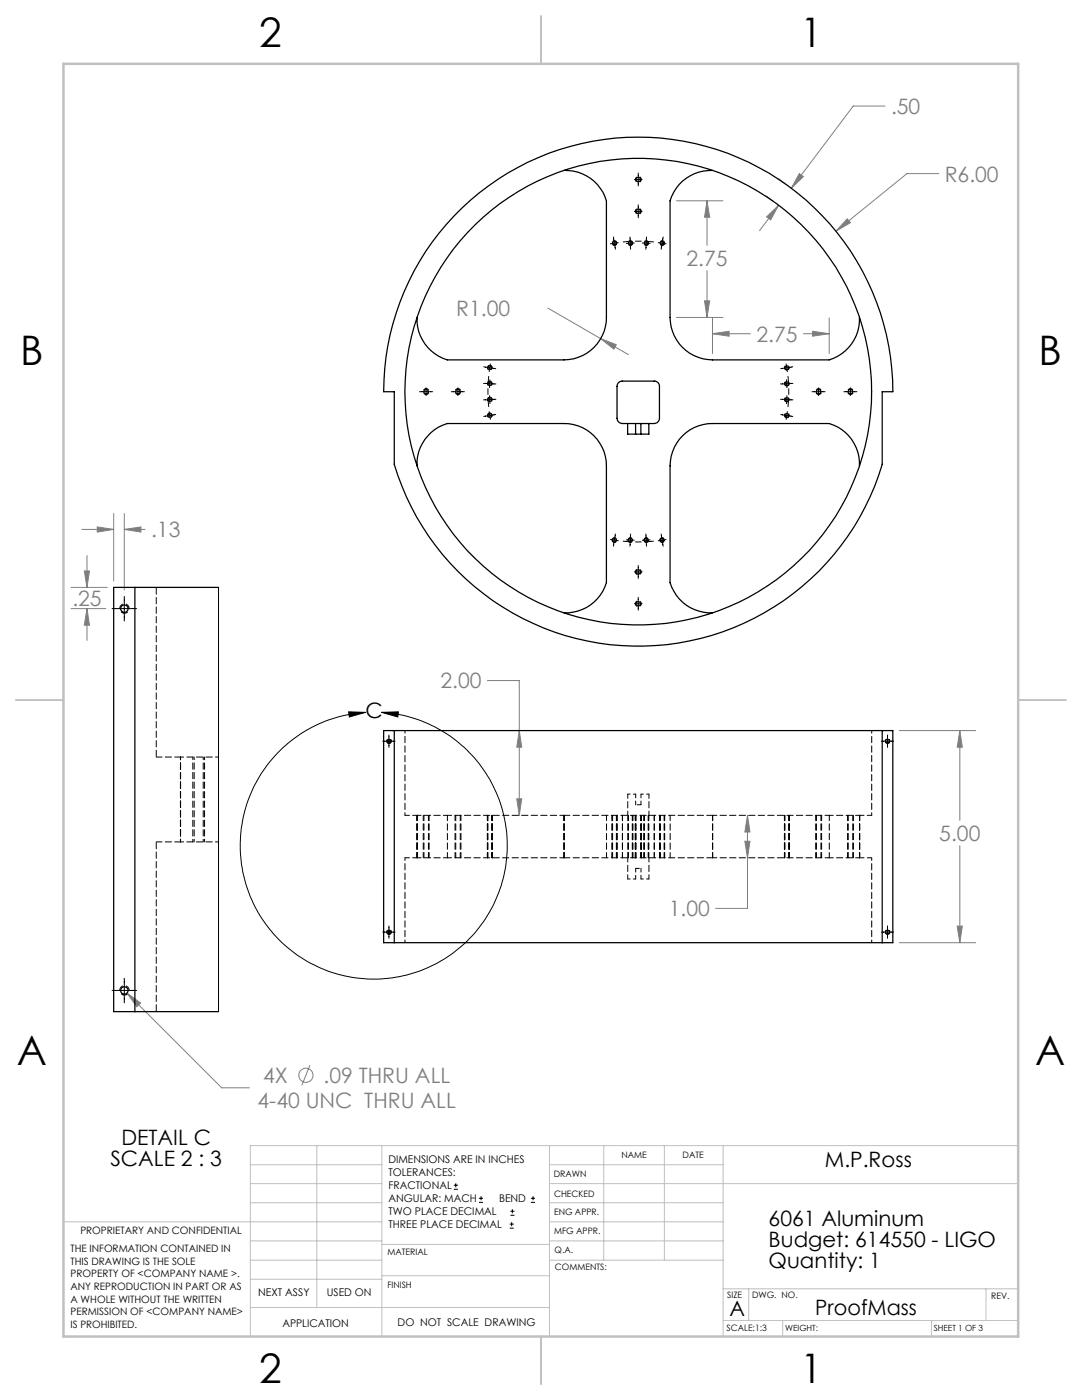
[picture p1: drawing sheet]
<svg xmlns="http://www.w3.org/2000/svg" width="216mm" height="279mm" viewBox="0 0 216 279" stroke-linecap="round" stroke-linejoin="round" font-family="sans-serif">
<g fill="none" stroke="#808080" stroke-width=".2">
<path d="M152.8 39.1l1.5 1.1M155.4 35.7l1.5 1.1M159.5 34.6l.8 .6-2.4 2.4zM176.6 21.2h-6.3l-12.4 16.4M187.3 34.6h-6.3l-14.2 11.5M135 40.1h9.3M141.1 40.1l.5 3.3h-1zM141.1 40.1v8.9M141.1 54v9.4M153 43.3l2.4-2.3-1.6 2.9zM155.4 41l-3.8 5M169.1 43.7l.6 .7-2.9 1.7z"/>
<path d="M109.3 61.5l16.1 9.3M119.9 67.6l3.1 1.2-.5 .9zM135 63.4h9.3M140.6 60h1l-.5 3.4zM142.2 66.6l3.3-.5v1zM142.2 63.4v7.2M142.2 66.6h7.5M160.3 66.6h5.2M162.1 66.1l3.4 .5-3.4 .5zM165.5 63.4v7.2M14.2 117.2h7.2M16.3 105.7h6.4"/>
<path d="M16.8 113.9h1.1l-.5 3.3zM17.4 110.9v6.3M19.4 105.2l3.3 .5-3.3 .5zM22.7 102.5v13.5M24.8 105.7l3.3-.5v1zM24.8 102.5v15.3M24.8 105.7h4.2M14.2 121.5h6.9M17.4 121.5l.5 3.3h-1.1zM17.4 121.5v6.3M97.3 135.8h6.3v26.9M103.1 159.4h1l-.5 3.3z"/>
<path d="M103.6 145.8l.5 3.3h-1zM179.4 145.8h15.3M191.5 145.8l.5 3.3h-1zM191.5 145.8v17.9M148.6 167.9h1l-.4 3.3zM149.2 162.7l.4 3.4h-1zM149.2 162.7v18.6h-6.4M191.5 168.8v19.3M25.3 198.2l2.7 2-.7 .7zM25.3 198.2l18.9 18.9h5.6M179.4 188.1h15.3M191 184.8h1l-.5 3.3z"/>
<path d="M61.8 212.6l-1.6 4"/>
<circle cx="61" cy="214.6" r="1.4"/>
</g>
<g fill="none" stroke="#000" stroke-width=".2">
<path d="M126.5 35.8h1.7M127.4 34.5v2.6M122.4 47.3l.2 1.2M122.6 48.5l-.9 .2M122.6 48.5l.2 1.2M123.4 48.4l-.8 .1M125.7 47.3l.1 2.4M126.5 42.2h1.7M126.6 48.5l-1.7 .1M127.4 40.9v2.6M128.1 48.5l1.7 .1M129 47.3l-.1 2.4"/>
<path d="M131.3 48.4l.8 .1M132.1 48.5l.9 .2M132.1 48.5l-.2 1.2M132.3 47.3l-.2 1.2M83.7 78.2h2.6M85 77.3v1.7M90.1 78.2h2.6M91.4 77.3v1.7M96.5 76.5l1.2 .1M96.5 73.2l1.2 .2M97.7 78.9v.9M97.7 73.4l-.1 .8"/>
<path d="M97.7 76.6v.8M97.7 79.8l.1 .8M97.7 73.4l1.2 .2M97.7 79.8h-1.2M97.7 76.6h1.3M97.8 75.7l-.1 .9M97.9 72.6l-.2 .8M99 79.7l-1.3 .1M155.8 79.7l1.2 .1M156.8 72.6l.2 .8M156.9 75.7l.1 .9M157 79.8l-.1 .8"/>
<path d="M157 76.6v.8M157 73.4l.1 .8M157 79.8h1.2M157 76.6h-1.2M157 73.4l-1.2 .2M157 78.9v.9M158.2 73.2l-1.2 .2M158.2 76.5l-1.2 .1M162 78.2h2.6M163.3 77.3v1.7M168.4 78.2h2.6M169.7 77.3v1.7"/>
<path d="M97.6 82.1l.1 .8M97.7 82.9l.2 .8M97.7 82.9l-1.2 .2M98.9 82.7l-1.2 .2M155.8 82.7l1.2 .2M157 82.9l-.2 .8M157 82.9l1.2 .2M157.1 82.1l-.1 .8M24.8 119v4.9M121.7 107.6l.9 .2M122.6 107.8l.8 .1M122.6 107.8l-.2 1.2"/>
<path d="M122.8 106.6l-.2 1.2M124.9 107.7l1.7 .1M125.8 106.6l-.1 2.4M126.5 114.1h1.7M127.4 112.9v2.5M127.4 119.2v2.6M128.9 106.6l.1 2.4M129.8 107.7l-1.7 .1M131.9 106.6l.2 1.2M132.1 107.8l-.8 .1M132.1 107.8l.2 1.2M133 107.6l-.9 .2"/>
<path d="M22.4 121.5h4.9M126.5 120.5h1.7M69.6 142.1l3.3 .1-3.2 .9zM72.9 142.2a26.6 26.6 0 0 0-21.5 39.8 26.6 26.6 0 0 0 45.2 1.7 26.6 26.6 0 0 0-18.3-41.3l-2.2-.2M76.1 142.2l3.4-.1-.1 1zM76.4 147.9h2.4M77.6 146.7v2.5M175.9 147.9h2.4M177.1 146.7v2.5M22.4 197.7h4.9M24.8 195.2v4.9M76.4 186h2.4"/>
<path d="M77.6 184.8v2.5M175.9 186h2.4M177.1 184.8v2.5M90.6 237.3h.8M90.6 236.5h.8M90.9 236.1v.9M95.6 240h.8M95.6 239.1h.8M96 238.7v.8M105.9 240h.9M105.9 239.1h.9M106.4 238.7v.8"/>
<path d="M101.7 245.1h.8M101.7 244.3h.8M101.8 242.5h.9M101.8 241.7h.9M102.1 243.9v.8M102.2 241.3v.8"/>
</g>
<g fill="none" stroke="#000" stroke-width=".2" stroke-dasharray="1.3 .6" stroke-dashoffset=".1" stroke-linecap="butt">
<path d="M123.1 48.5a.47 .47 0 0 1-.7 .4 .47 .47 0 0 1-.1-.8 .47 .47 0 0 1 .8 .3v.1M126.3 48.5a.47 .47 0 0 1-.7 .4 .47 .47 0 0 1-.1-.8 .47 .47 0 0 1 .8 .3v.1M129.4 48.5a.47 .47 0 0 1-.6 .4 .47 .47 0 0 1-.1-.8 .47 .47 0 0 1 .7 .3v.1M132.6 48.5a.47 .47 0 0 1-.7 .4 .47 .47 0 0 1-.1-.8 .47 .47 0 0 1 .8 .3v.1M97.7 79.3a.47 .47 0 0 1 .5 .6 .47 .47 0 0 1-.8 .1 .47 .47 0 0 1 .2-.7h.1M97.7 72.9a.47 .47 0 0 1 .5 .7 .47 .47 0 0 1-.8 .1 .47 .47 0 0 1 .2-.8h.1M97.7 76.1a.47 .47 0 0 1 .5 .7 .47 .47 0 0 1-.8 0 .47 .47 0 0 1 .2-.7h.1M157 77a.47 .47 0 0 1-.4-.7 .47 .47 0 0 1 .8 0 .47 .47 0 0 1-.3 .7h-.1M157 73.9a.47 .47 0 0 1-.4-.7 .47 .47 0 0 1 .8-.1 .47 .47 0 0 1-.3 .7l-.1 .1M97.7 82.4a.47 .47 0 0 1 .5 .7 .47 .47 0 0 1-.8 .1 .47 .47 0 0 1 .2-.8h.1M157 83.4a.47 .47 0 0 1-.4-.7 .47 .47 0 0 1 .8-.1 .47 .47 0 0 1-.3 .8h-.1M157 80.2a.47 .47 0 0 1-.4-.7 .47 .47 0 0 1 .8-.1 .47 .47 0 0 1-.3 .8h-.1"/>
<path d="M122.1 107.8a.47 .47 0 0 1 .7-.4 .47 .47 0 0 1 .1 .8 .47 .47 0 0 1-.8-.3v-.1M125.3 107.8a.47 .47 0 0 1 .7-.4 .47 .47 0 0 1 .1 .8 .47 .47 0 0 1-.8-.3v-.1M128.5 107.8a.47 .47 0 0 1 .7-.4 .47 .47 0 0 1 .1 .8 .47 .47 0 0 1-.8-.3v-.1M131.7 107.8a.47 .47 0 0 1 .6-.4 .47 .47 0 0 1 .1 .8 .47 .47 0 0 1-.7-.3v-.1M77.6 148.4a.47 .47 0 0 1-.4-.7 .47 .47 0 0 1 .8-.1 .47 .47 0 0 1-.3 .8h-.1M177.1 148.4a.47 .47 0 0 1-.4-.7 .47 .47 0 0 1 .8-.1 .47 .47 0 0 1-.3 .8h-.1M77.6 186.5a.47 .47 0 0 1-.4-.7 .47 .47 0 0 1 .8-.1 .47 .47 0 0 1-.3 .8h-.1M177.1 186.5a.47 .47 0 0 1-.4-.7 .47 .47 0 0 1 .8-.1 .47 .47 0 0 1-.3 .8h-.1"/>
</g>
<path d="M126.8 35.8a.58 .58 0 0 1 .8-.5 .58 .58 0 0 1 .1 1 .58 .58 0 0 1-.9-.4v-.1M126.8 42.2a.58 .58 0 0 1 .8-.6 .58 .58 0 0 1 .1 1 .58 .58 0 0 1-.9-.3v-.1M85 78.7a.58 .58 0 0 1-.5-.8 .58 .58 0 0 1 1-.1 .58 .58 0 0 1-.3 .9h-.2M91.4 78.7a.58 .58 0 0 1-.5-.8 .58 .58 0 0 1 1-.1 .58 .58 0 0 1-.4 .9h-.1M163.4 77.6a.58 .58 0 0 1 .5 .8 .58 .58 0 0 1-1 .1 .58 .58 0 0 1 .3-.9h.2M169.7 77.6a.58 .58 0 0 1 .5 .8 .58 .58 0 0 1-1 .1 .58 .58 0 0 1 .4-.9h.1M128 114.1a.58 .58 0 0 1-.9 .6 .58 .58 0 0 1-.1-1 .58 .58 0 0 1 .9 .3l.1 .1M128 120.5a.58 .58 0 0 1-.9 .5 .58 .58 0 0 1-.1-1 .58 .58 0 0 1 .9 .4l.1 .1" fill="none" stroke="#000" stroke-width=".2" stroke-dasharray="1.3 .6" stroke-dashoffset=".7" stroke-linecap="butt"/>
<path d="M24.8 122.4a.95 .95 0 0 1-.8-1.3 .95 .95 0 0 1 1.5-.3 .95 .95 0 0 1-.3 1.5l-.4 .1M24.8 198.6a.95 .95 0 0 1-.8-1.3 .95 .95 0 0 1 1.5-.3 .95 .95 0 0 1-.3 1.5l-.4 .1" fill="none" stroke="#000" stroke-width=".2" stroke-dasharray="1.3 .6" stroke-dashoffset=".5" stroke-linecap="butt"/>
<path d="M130.5 48.3a30 30 0 0 0-6.2 0M97.5 75.1a30 30 0 0 0 0 6.1M157.2 81.2a30 30 0 0 0 0-6.1M124.3 108a30 30 0 0 0 6.2 0" fill="none" stroke="#000" stroke-width=".2" stroke-dasharray="15.2 1.3 1.3 1.3" stroke-dashoffset="14.1" stroke-linecap="butt"/>
<g fill="none" stroke="#c0c0c0" stroke-width=".2">
<path d="M50 232.4h26.2M50 236.2h26.2M63.2 228.6v32.3M76.2 228.6v38.1M109.6 228.6v38.1M109.6 232.4h34.7M109.6 236.2h93.6M120.5 228.6v22.9M132.6 228.6v22.9M144.3 228.6v38.1M203.2 228.6h-153.2v38.1M12.7 243.8h63.5"/>
<path d="M50 251.5h26.2M50 240h26.2M50 247.7h26.2M50 255.3h26.2M76.2 254.6h33.4M76.2 248.4h33.4M109.6 251.5h34.7M109.6 243.8h34.7M109.6 240h34.7M109.6 247.7h34.7M144.3 257.2h58.9M149.4 257.2v6.3"/>
<path d="M196.7 257.2v6.3M50 260.9h59.6M144.3 263.5h58.9M156.2 263.5v3.2M185.9 263.5v3.2"/>
</g>
<path d="M108 3.2v9.5M3.1 139.7h9.6M203.2 139.7h9.5M108 266.7v9.6" fill="none" stroke="#c0c0c0" stroke-width=".25"/>
<path d="M12.7 12.7h190.5v254h-190.5z" fill="none" stroke="#c0c0c0" stroke-width=".5"/>
<g fill="none" stroke="#000" stroke-width=".2" stroke-dasharray="1.3 .6" stroke-dashoffset=".2">
<path d="M84.5 162.7v8.5M85.6 162.7v8.5M90.8 162.7v8.5M92 162.7v8.5M97.3 162.7v8.5M98.2 162.7v8.5M122.1 162.7v8.5M123.1 162.7v8.5M125.3 162.7v8.5M126.3 162.7v8.5M126.8 162.7v8.5M128 162.7v8.5"/>
<path d="M128.5 162.7v8.5M129.4 162.7v8.5M131.7 162.7v8.5M132.6 162.7v8.5M156.5 162.7v8.5M157.5 162.7v8.5M162.8 162.7v8.5M163.9 162.7v8.5M169.1 162.7v8.5M170.3 162.7v8.5"/>
</g>
<path d="M38.5 151.1v16.9M40.8 151.1v16.9" fill="none" stroke="#000" stroke-width=".2" stroke-dasharray="1.3 .6" stroke-dashoffset=".7"/>
<path d="M69.6 142.1l3.3 .1-3.2 .9zM76.1 142.2l3.4-.1-.1 1z" fill="#000"/>
<path d="M169.1 43.7l-2.3 2.4 2.9-1.7zM153 43.3l2.4-2.3-1.6 2.9zM159.5 34.6l.8 .6-2.4 2.4zM119.9 67.6l2.6 2.1 .5-.9zM140.6 60h1l-.5 3.4zM141.1 40.1l.5 3.3h-1zM142.2 66.6l3.3-.5v1zM162.1 66.1l3.4 .5-3.4 .5zM191 184.8h1l-.5 3.3zM191.5 145.8l.5 3.3h-1zM103.1 159.4h1l-.5 3.3zM103.6 145.8l.5 3.3h-1zM149.2 162.7l.4 3.4h-1zM148.6 167.9h1l-.4 3.3zM25.3 198.2l2 2.7 .7-.7zM24.8 105.7l3.3-.5v1zM19.4 105.2l3.3 .5-3.3 .5zM17.4 121.5l.5 3.3h-1.1zM16.8 113.9h1.1l-.5 3.3z" fill="#808080"/>
<g fill="none" stroke="#000" stroke-width=".25">
<path d="M112.5 34a8.5 8.5 0 0 1 8.5 6.1v23.3a8.5 8.5 0 0 1-8.5 8.4h-23.2a8.5 8.5 0 0 1-6.1-8.5M142.2 34a8.5 8.5 0 0 0-8.5 6.1v23.3a8.5 8.5 0 0 0 8.5 8.4h23.3a8.5 8.5 0 0 0 6-8.4M90.6 43.1a50.8 50.8 0 0 1 55.7-12.1 50.8 50.8 0 0 1 31.9 47.2h-2.2v14.5a50.8 50.8 0 0 1-48.6 36.3 50.8 50.8 0 0 1-48.7-36.3v-14.5h-2.1a50.9 50.9 0 0 1 14-35.1zM123.4 76.3l.6-.2h6.5a1.02 1.02 0 0 1 1.1 1v6.4a1.09 1.09 0 0 1-1.1 1h-6.3a1.09 1.09 0 0 1-1.1-1v-6.4zM83.2 93a8.4 8.4 0 0 1 6.1-8.5h23.2a8.4 8.4 0 0 1 8.5 8.5v23.3a8.5 8.5 0 0 1-8.5 6M125.2 84.5v2.1h4.3v-2.1M126.8 84.5v2.1M127.9 84.5v2.1M171.5 93a8.4 8.4 0 0 0-6-8.5h-23.3a8.4 8.4 0 0 0-8.5 8.5v23.3a8.5 8.5 0 0 0 8.5 6M26.9 117.2h16.7M26.9 117.2v84.7M26.9 117.2h-4.2v84.7h4.2"/>
<path d="M78.7 145.8h97.3M78.7 145.8v42.3M78.7 145.8h-2.1v42.3h2.1M176 145.8v42.3M176 145.8h2.2v42.3h-2.2M78.7 188.1h97.3M26.9 201.9h16.7"/>
<circle cx="127.4" cy="35.8" r=".46"/>
<circle cx="122.6" cy="48.5" r=".37"/>
<circle cx="125.8" cy="48.5" r=".37"/>
<circle cx="127.4" cy="42.2" r=".46"/>
<circle cx="129" cy="48.5" r=".37"/>
<circle cx="132.1" cy="48.5" r=".37"/>
<circle cx="85" cy="78.2" r=".46"/>
<circle cx="91.4" cy="78.2" r=".46"/>
<circle cx="97.7" cy="73.4" r=".37"/>
<circle cx="97.7" cy="76.6" r=".37"/>
<circle cx="97.7" cy="79.7" r=".37"/>
<circle cx="127.4" cy="78.2" r="46.6"/>
<circle cx="157" cy="79.7" r=".37"/>
<circle cx="157" cy="76.6" r=".37"/>
<circle cx="157" cy="73.4" r=".37"/>
<circle cx="163.3" cy="78.2" r=".46"/>
<circle cx="169.7" cy="78.2" r=".46"/>
<circle cx="97.7" cy="82.9" r=".37"/>
<circle cx="157" cy="82.9" r=".37"/>
<circle cx="122.6" cy="107.8" r=".37"/>
<circle cx="125.8" cy="107.8" r=".37"/>
<circle cx="127.4" cy="114.2" r=".46"/>
<circle cx="129" cy="107.8" r=".37"/>
<circle cx="132.1" cy="107.8" r=".37"/>
<circle cx="24.8" cy="121.5" r=".75"/>
<circle cx="127.4" cy="120.5" r=".46"/>
<circle cx="77.6" cy="147.9" r=".38"/>
<circle cx="177.1" cy="147.9" r=".38"/>
<circle cx="24.8" cy="197.7" r=".75"/>
<circle cx="77.6" cy="186" r=".38"/>
<circle cx="177.1" cy="186" r=".38"/>
</g>
<g fill="none" stroke="#000" stroke-width=".2" stroke-dasharray="1.3 .6" stroke-dashoffset=".2">
<path d="M83.2 162.7v8.5M84.6 162.7v8.5M85.5 171.2v-8.5M89.3 162.7v8.5M90.9 162.7v8.5M91.8 171.2v-8.5M97.4 162.7v8.5M98.1 171.2v-8.5M112.5 162.7v8.5M112.6 162.7v8.5M121 162.7v8.5M122.2 162.7v8.5"/>
<path d="M123 171.2v-8.5M123.1 171.2v-8.5M124.2 171.2v-8.5M125.4 162.7v8.5M126.2 171.2v-8.5M126.9 162.7v8.5M127.8 171.2v-8.5M128.6 162.7v8.5M129.3 171.2v-8.5M130.5 171.2v-8.5M131.6 171.2v-8.5M131.8 162.7v8.5"/>
<path d="M132.5 171.2v-8.5M133.7 162.7v8.5M142.2 162.7v8.5M156.6 162.7v8.5M157.4 171.2v-8.5M162.9 162.7v8.5M163.8 171.2v-8.5M165.5 162.7v8.5M169.3 162.7v8.5M170.2 171.2v-8.5M171.5 162.7v8.5M171.5 171.2v-8.5"/>
</g>
<path d="M80.8 171.2h2.4M80.8 162.7h2.4M89.3 162.7h23.2M89.3 171.2h23.2M125.3 175.4v-4.2M125.3 162.7v-4.2M129.5 175.4v-4.2M129.5 162.7v-4.2M142.2 162.7h23.3M142.2 171.2h23.3M171.5 171.2h2.4M171.5 162.7h2.4" fill="none" stroke="#000" stroke-width=".2" stroke-dasharray="1.3 .6" stroke-dashoffset=".4"/>
<path d="M31.2 151.1h4.8M31.2 168h4.8M112.5 171.2h29.7M112.5 162.7h29.7" fill="none" stroke="#000" stroke-width=".2" stroke-dasharray="1.3 .6" stroke-dashoffset=".1"/>
<path d="M127.9 158.5v2.1M89.3 162.7h-6.1M89.3 171.2h-6.1M126.8 173.3h1.1M126.8 175.4v-2.1M126.8 160.6v-2.1M127.9 173.3v2.1M127.9 160.6h-1.1M165.5 162.7h6M165.5 171.2h6" fill="none" stroke="#000" stroke-width=".2" stroke-dasharray="1.3 .6" stroke-dashoffset=".5"/>
<path d="M125.3 158.5h1.5M127.9 158.5h1.6M125.3 175.4h1.5M127.9 175.4h1.6" fill="none" stroke="#000" stroke-width=".2" stroke-dasharray="1.3 .6" stroke-dashoffset=".8"/>
<path d="M36 151.1v16.9M38.7 151.1v16.9M80.8 145.8v16.9M40.5 168v-16.9M80.8 171.2v16.9M173.9 162.7v-16.9M173.9 188.1v-16.9" fill="none" stroke="#000" stroke-width=".2" stroke-dasharray="1.3 .6" stroke-dashoffset=".7"/>
<path d="M43.6 117.2v84.7" fill="none" stroke="#000" stroke-width=".2"/>
<path d="M43.6 151.1h-7.6M43.6 168h-7.6" fill="none" stroke="#000" stroke-width=".2" stroke-dasharray="1.3 .6" stroke-dashoffset=".6"/>
<path d="M31.2 117.2v33.9M31.2 168v33.9" fill="none" stroke="#000" stroke-width=".2" stroke-dasharray="1.3 .6" stroke-dashoffset="-.1"/>
<g font-size="8.1">
<text x="51.7" y="9.3">2</text>
<text x="159.7" y="9.3">1</text>
<text x="4" y="72.8">B</text>
<text x="207.2" y="72.8">B</text>
<text x="3.3" y="212.5">A</text>
<text x="206.5" y="212.5">A</text>
<text x="51.7" y="276">2</text>
<text x="159.7" y="276">1</text>
</g>
<g font-size="4.2" fill="#808080">
<text x="177.8" y="22.7">.50</text>
<text x="188.5" y="36.2">R6.00</text>
<text x="137" y="53.1">2.75</text>
<text x="91" y="63.1">R1.00</text>
<text x="150.9" y="68.2">2.75</text>
<text x="30.1" y="107.2">.13</text>
<text x="14.4" y="120.9">.25</text>
<text x="87.9" y="137.4">2.00</text>
<text x="187.4" y="167.8">5.00</text>
<text x="133.4" y="182.9">1.00</text>
<text x="51.4" y="221.2">4-40 UNC THRU ALL</text>
<text x="52.5" y="216.1">4X</text>
<text x="64.6" y="216.1">.09 THRU ALL</text>
</g>
<g font-size="4.2">
<text x="72.9" y="143.4">C</text>
<text x="22" y="232.7">SCALE 2 : 3</text>
<text x="24.2" y="228.5">DETAIL C</text>
<text x="164.6" y="232.8">M.P.Ross</text>
<text x="153.4" y="244.7">6061 Aluminum</text>
<text x="153.4" y="248.9">Budget: 614550 - LIGO</text>
<text x="153.4" y="253">Quantity: 1</text>
<text x="145.6" y="262.7">A</text>
<text x="162.7" y="262.4">ProofMass</text>
</g>
<g font-size="2.1">
<text x="77.5" y="232.2">DIMENSIONS ARE IN INCHES</text>
<text x="77.5" y="234.7">TOLERANCES:</text>
<text x="77.5" y="237.3">FRACTIONAL</text>
<text x="77.5" y="239.9">ANGULAR: MACH</text>
<text x="99.6" y="239.9">BEND</text>
<text x="77.5" y="242.5">TWO PLACE DECIMAL</text>
<text x="77.5" y="245.1">THREE PLACE DECIMAL</text>
<text x="51.5" y="258.7">NEXT ASSY</text>
<text x="65.2" y="258.6">USED ON</text>
<text x="56.3" y="264.8">APPLICATION</text>
<text x="79.3" y="264.6">DO NOT SCALE DRAWING</text>
</g>
<g font-size="2">
<text x="14.1" y="249.9">THE INFORMATION CONTAINED IN</text>
<text x="16" y="246.3">PROPRIETARY AND CONFIDENTIAL</text>
<text x="14.1" y="252.4">THIS DRAWING IS THE SOLE</text>
<text x="14.1" y="254.9">PROPERTY OF &lt;COMPANY NAME &gt;.</text>
<text x="14.1" y="257.4">ANY REPRODUCTION IN PART OR AS</text>
<text x="14.1" y="260">A WHOLE WITHOUT THE WRITTEN</text>
<text x="14.1" y="262.5">PERMISSION OF &lt;COMPANY NAME&gt;</text>
<text x="14.1" y="265">IS PROHIBITED.</text>
</g>
<g font-size="1.8">
<text x="124" y="231.1">NAME</text>
<text x="136.2" y="231.1">DATE</text>
<text x="110.5" y="234.8">DRAWN</text>
<text x="110.5" y="238.9">CHECKED</text>
<text x="110.6" y="242.5">ENG APPR.</text>
<text x="77.3" y="250.5">MATERIAL</text>
<text x="110.6" y="246.3">MFG APPR.</text>
<text x="110.7" y="250">Q.A.</text>
<text x="77.3" y="257">FINISH</text>
<text x="110.7" y="253.5">COMMENTS:</text>
<text x="145.1" y="259">SIZE</text>
<text x="150.1" y="259.1">DWG. NO.</text>
<text x="197.8" y="259.2">REV.</text>
<text x="145" y="265.7">SCALE:1:3</text>
</g>
<g font-size="1.7">
<text x="156.7" y="265.7">WEIGHT:</text>
<text x="186.3" y="265.7">SHEET 1 OF 3</text>
</g>
</svg>
